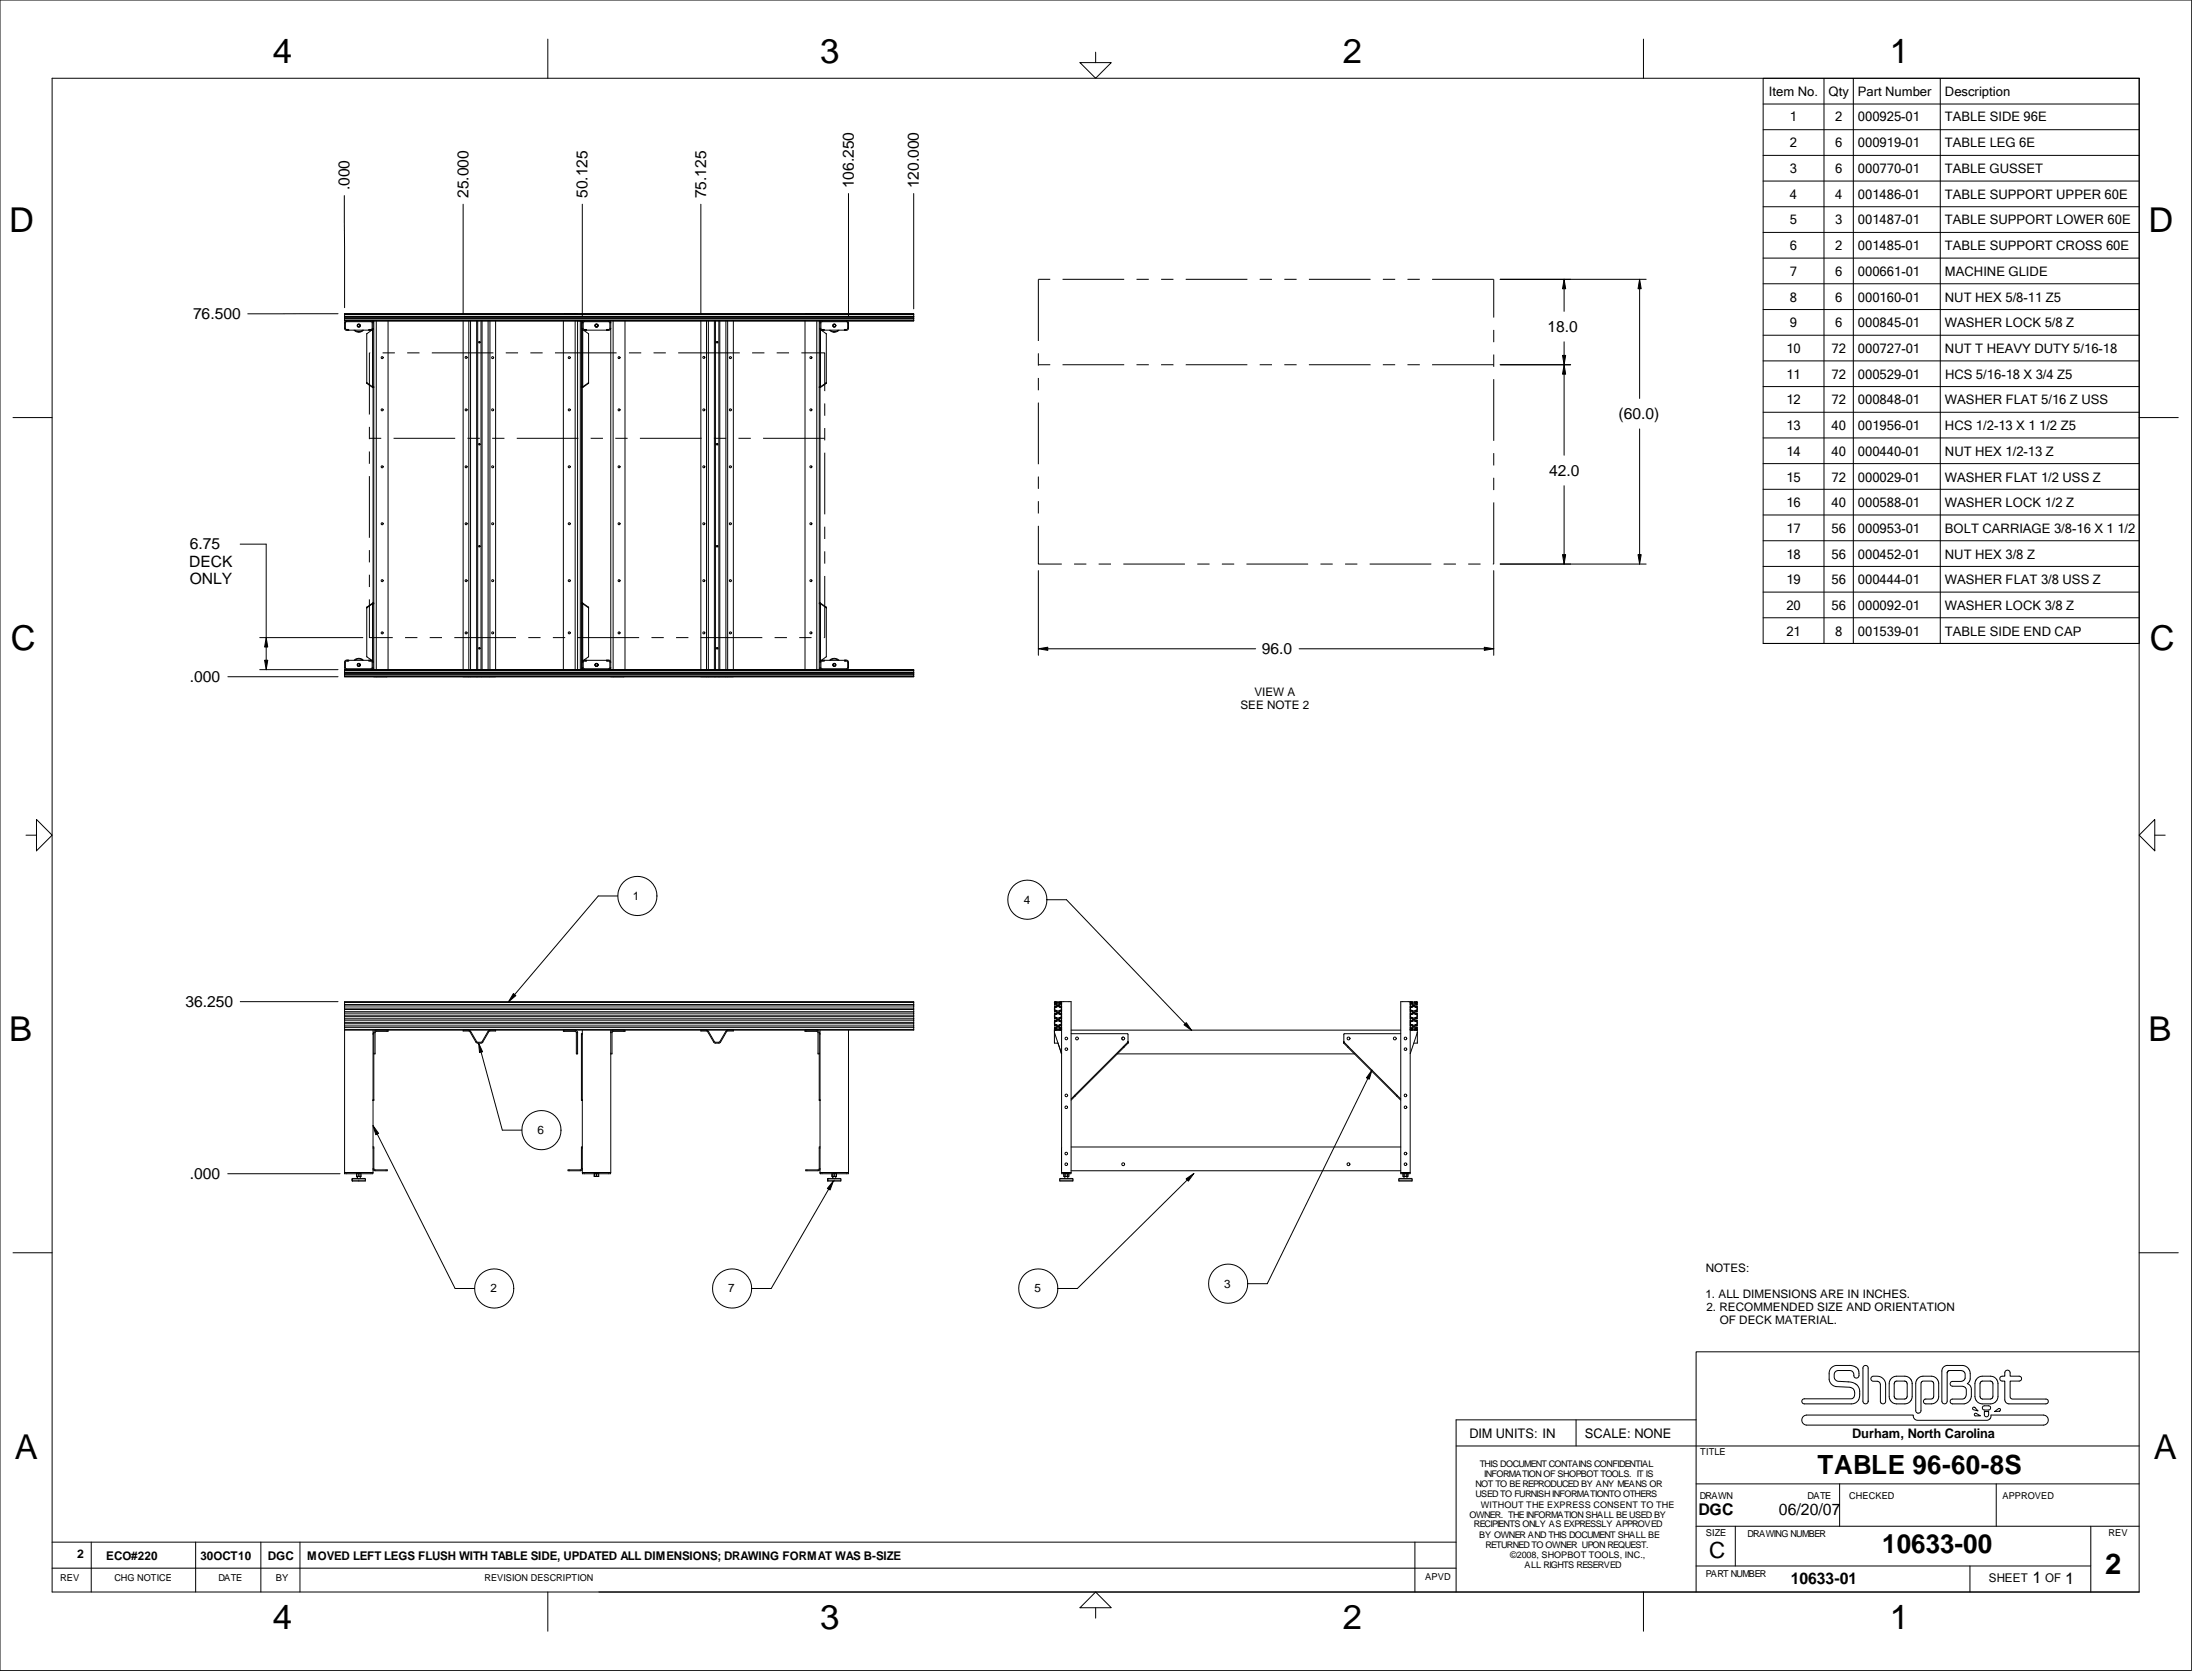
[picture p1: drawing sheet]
<svg xmlns="http://www.w3.org/2000/svg" width="533mm" height="406mm" viewBox="0 0 533 406" stroke-linecap="round" stroke-linejoin="round" font-family="sans-serif">
<g fill="none" stroke="#000" stroke-width=".24">
<path d="M0 0h531.3v404.8h-531.3zM12.6 19h506v366.8h-506zM132.8 9.5v9.5M261.9 15.2h7.5l-3.8 3.8zM265.6 12.6v2.6M398.5 9.5v9.5M427.5 19h91.2v136.9h-91.2zM442.2 19v136.9M449.3 19v136.9M470.4 19v136.9M427.5 31.4h91.2M427.5 37.7h91.2"/>
<path d="M427.5 25.2h91.2M83.5 47.4v27.2M112.3 49.5v26.7M141.2 49.5v27.2M169.9 49.5v26.7M205.7 46.9v29.8M221.5 46.9v27.9M427.5 43.9h91.2M427.5 50.1h91.2M427.5 56.3h91.2M82 76l-21.9 .1M83.5 77.6h138"/>
<path d="M83.5 77.1h138M83.5 76.2h138M83.5 76.7l138 .1M83.5 76h138v1.8h-138zM83.5 76.7h138M84 77.8l-.5 .3v1.6l.4 .3 .6 .1v-.3h-.6l-.2-.2v-1.3l.3-.3h6l.2 .3v1.3l-.1 .2h-.7v.3l.8-.1 .2-.4M84.3 79.8v.3M89.7 79.8v.3M89.9 77.8l.4 .1 .1 .4M90.3 79.9h.1M90.3 79.9v14M90.4 79.8h.1"/>
<path d="M90.4 79.8l-.1 .1M90.4 77.8v16.1M90.4 77.9h.2M90.4 79.6v.2M90.6 77.8v84.5M91.2 77.8v84.5M94.1 77.8v84.5M112.3 77.8v84.5M113.7 77.8v84.5M114.1 77.8v84.5M115.6 77.8v84.5M115.8 77.8v84.5"/>
<path d="M116.6 77.8v84.5M116.9 77.8v84.5M118.3 77.8v84.5M118.8 77.8v84.5M120.2 77.8v84.5M136.6 77.8v84.5M139.4 77.8v84.5M140 77.8v84.5M140.7 77.8v84.5M141 77.8v84.5M141 77.9h.2M141.2 79.6v.2"/>
<path d="M141.2 77.8v16.1M141.2 79.8h.1M141.2 79.8l.1 .1M141.3 79.9v14M141.3 79.9h.1M141.7 77.8l-.4 .1-.1 .4M141.9 79.8v.3M144.3 78.9a.36 .36 0 0 1 .3-.4 .36 .36 0 0 1 .4 .4M144.3 78.9a.36 .36 0 0 0 .3 .4 .36 .36 0 0 0 .4-.4M144.3 78.9h.1M144.4 78.9l.2-.3 .3 .3M144.9 78.9h.1"/>
<path d="M144.9 78.9l-.3 .3-.2-.3M147.4 79.8v.3M147.6 77.8l.3 .1 .2 .4M148.1 79.6l-.3 .4-.7 .1v-.3h.6l.2-.2v-1.4l-.3-.2h-5.9l-.3 .2v1.4l.2 .2h.6v.3l-.8-.1-.2-.4M148.1 77.8v84.5M148.7 77.8v84.5M151.5 77.8v84.5M169.9 77.8v84.5M171.3 77.8v84.5M171.7 77.8v84.5M173.2 77.8v84.5M173.5 77.8v84.5"/>
<path d="M174.3 77.8v84.5M174.5 77.8v84.5M176 77.8v84.5M176.4 77.8v84.5M177.8 77.8v84.5M195.2 77.8v84.5M198 77.8v84.5M198.6 77.8v84.5M198.6 77.9h.2M198.8 79.6l.1 .2M198.8 77.8v16.1M198.9 79.8v.1"/>
<path d="M198.9 79.8h.1M198.9 79.9h.1M198.9 79.9v14M199.3 77.8l-.3 .1-.2 .4M199.5 79.8v.3M205 79.8v.3M205.2 77.8l.4 .1 .1 .4v1.4l-.3 .3-.7 .1v-.3h.7l.1-.2v-1.3l-.3-.3h-6l-.2 .2v1.4l.2 .2h.6v.3l-.7-.1-.3-.4M221.5 77l-138 .1M363.7 67.7h35.4M379.2 67.7l.4 2.3h-.8zM379.2 70v5.5M397.5 67.7l.4 2.3h-.7z"/>
<path d="M397.5 70v26.6M427.5 62.5h91.2M427.5 68.8h91.2M427.5 75h91.2M84.5 80h4.9M85.8 80a1.61 1.61 0 0 0 2.3 0M87.9 80l-.9 .4-1-.4M88.9 92.7l.1 .1M89 92.8l1.4 1M89 92.9l1.3 1M89 92.8v.1M90.1 80l-1.2 .9 .1 12"/>
<path d="M90.3 93.9h.3M90.4 93.8v.1M90.4 93.8h.1M90.4 93.9h.2M90.4 93.9v52.2M90.4 93.7h.2M90.5 93.9h.1M141 93.7h.2M141.2 93.9h-.1M141.2 93.9v52.2M141.2 93.8v.1M141.2 93.8h.1"/>
<path d="M141.2 93.8l-.2 .1h.1M141.3 93.9h-.2M141.5 80l1.2 .9v12M142.2 80h4.9M142.7 92.9l-1.4 1M142.7 92.7l-1.5 1.1M142.7 92.9h.1M198.6 93.7h.2M198.8 93.9h-.1M198.8 93.9v52.2M198.9 93.8l-.1 .1M198.9 93.8h-.1"/>
<path d="M198.9 93.9h-.2M199.1 80l1.2 .9v12M199.8 80h4.9M200.3 92.9l-1.4 1M200.3 92.7l-1.4 1.1M200.3 92.9h.1M201.1 80a1.61 1.61 0 0 0 2.3 0M203.2 80l-.9 .4-1-.4M363.7 88.4h17.1M378.8 86.1h.8l-.4 2.3zM379.2 88.4l.4 2.3h-.8zM379.2 82.8v3.3"/>
<path d="M379.2 90.7v19.6M427.5 93.7h91.2M427.5 81.2h91.2M427.5 87.5h91.2M427.5 99.9h91.2M3.2 101.2h9.4M379.2 117.7v16.7M397.5 103.9v30.5M427.5 106.1h91.2M427.5 112.4h91.2M427.5 118.6h91.2M518.6 101.2h9.5"/>
<path d="M58.2 131.9h6.3v22.6l-.3 2.3h.7l-.4-2.3M251.8 138.3v20.5M362.2 138.3v20.5M363.7 136.7h35.4M378.8 134.4h.8l-.4 2.3zM397.2 134.4h.7l-.4 2.3zM427.5 124.8h91.2M427.5 131h91.2M427.5 137.3h91.2M63 154.5h25M64.2 160h.7l-.4 2.3zM64.5 156.8v3.2"/>
<path d="M84.3 160v.2M89 147.3h-.1M89 147.1l-.1 12.1 1.2 .8M89 147.1v.2M89.7 160v.2M90.3 146.2v14M90.3 146.2l-1.3 .9M90.4 146.2l-1.4 1.1M90.4 146.2h.1M90.4 146.2v16.1M90.4 146.3h.2M90.6 146.1l-.2 .1"/>
<path d="M90.6 146.1l-.3 .1M90.6 146.1l-.1 .1M141 146.3h.2M141.1 146.1l.2 .1M141.1 146.1l-.1 .1h.2M141.1 146.1v.1M141.2 146.2l1.5 1.1M141.2 146.2v16.1M141.3 146.2l1.4 .9M141.3 146.2v14M141.9 160v.2M142.7 147.1v.1"/>
<path d="M142.7 147.1v12.1l-1.2 .8M147.4 160v.2M198.6 146.3h.2M198.7 146.1l.2 .1M198.7 146.1l.1 .1M198.8 146.2v16.1M198.8 146.2h.1M198.9 146.2l1.4 1.1M198.9 146.2l1.4 .9M198.9 146.2v14M199.5 160v.2M200.3 147.1v.1"/>
<path d="M200.3 147.1v12.1l-1.2 .8M205 160v.2M251.8 157.2l2.2-.4v.8zM254 157.2h50.4M315 157.2h44.9M359.9 156.8l2.3 .4-2.3 .4zM427.5 143.5h91.2M427.5 149.7h91.2M427.5 155.9h91.2M55.2 164h26.8M63 162.3h19M83.5 163h138"/>
<path d="M83.5 162.5h138M83.5 162.3h138v1.7h-138zM83.5 163.4h138M83.5 162.4h138M83.5 162.9h138M84.5 160h4.9M85.8 160a1.61 1.61 0 0 1 2.3 0M86 160l1-.3 .9 .3M90.3 160.1v.1M90.3 160.2l.1 .2M90.4 161.8l-.1 .3-.4 .2M90.4 160.5l-.2-.5h-.8v.2h.6l.2 .2v1.4l-.2 .3h-6.1l-.2-.3 .1-1.4 .1-.2h.6v-.2h-.6l-.4 .4v1.5l.5 .4"/>
<path d="M90.4 162.1h.2M141 162.1h.2M141.2 160.5l.2-.5h.8v.2h-.6l-.2 .2v1.5l.2 .2h6.1l.2-.2v-1.5l-.2-.2h-.6v-.2h.7l.3 .5M141.2 161.8l.1 .3 .4 .2M141.2 160.3h.1M141.2 160.3v.1M141.3 160.2l-.1 .1M141.3 160.1v.1M142.2 160h4.9M144.3 161.1a.36 .36 0 0 1 .3-.3 .36 .36 0 0 1 .4 .3M144.3 161.1v.2a.36 .36 0 0 0 .4 .2 .36 .36 0 0 0 .3-.4M144.3 161.1h.1"/>
<path d="M144.4 161.1l.2 .3 .3-.3M144.4 161.1l.2-.2 .3 .2M144.9 161.1h.1M148.1 161.8l-.2 .3-.3 .2M198.6 162.1h.2M198.8 161.8l.2 .3 .3 .2M198.8 160.5l.3-.5h.7v.2h-.6l-.2 .2v1.5l.2 .2h6.1l.2-.3v-1.4l-.2-.2h-.6v-.2h.7l.3 .4v1.4l-.2 .4-.3 .1M198.9 160.2l-.1 .2M198.9 160.1v.1M199.8 160h4.9M201.1 160a1.61 1.61 0 0 1 2.3 0M201.3 160l1-.3 .9 .3"/>
<path d="M221.5 163.8l-138 .1h138M221.5 163.3h-138M8.8 198.6l3.8 3.8-3.8 3.8zM522.4 198.6v7.6l-3.8-3.8zM6.3 202.4h2.5M149.8 217.1h-4.7l-20.3 23.9M253.8 218h4.8l28.7 30.1M522.4 202.4h2.6M58.3 242.7h23.7M83.5 245.2h138M83.5 246h138M83.5 248.1h138"/>
<path d="M83.5 244.3h138M83.5 249.5h138M83.5 246.9h138M83.5 243.4h138M83.5 249h138M83.5 248.6h138M83.5 246.4h138M83.5 247.2h138M83.5 244.6h138M83.5 249.6h138v-6.9h-138v41.4h6.9v-34.5M83.5 242.9h138M83.5 243.8h138"/>
<path d="M83.5 247.8h138M83.5 245.5h138M90.4 250.5h.2M91.2 249.6l-.4 .2-.2 .4v16.4M94.1 249.6v.3h-3l-.1 .2-.1 5.3h-.3M112.3 249.6v.3h1.6l1.5 2.7 .3 .2h.9l.4-.2 1.6-2.7h1.6v-.3M113.7 249.6l.3 .2 1.8 2.8 1-.1 1.5-2.6 .5-.3M116 252.8l1 2.1-.7 .2zM116.6 255l5.2 18.9h4.7M124.5 240.8l.6 .5-1.8 1.5zM136.6 249.6v.3h2.9l.2 .2v5.3h.3v-5.2l-.2-.4-.4-.2M141.2 250.5h-.2v16.1"/>
<path d="M141.2 249.6v34.5h6.9v-34.5M148.7 249.6l-.5 .3-.1 .3M151.5 249.6v.3l-3.1 .2v5.3h-.3M169.9 249.6v.3h1.6l1.6 2.7 .3 .2h1l.2-.2 1.6-2.7h1.6v-.3M171.3 249.6l.4 .3 1.7 2.7 1.1-.1 1.5-2.7 .4-.2M195.2 249.6v.3h2.9l.2 .2v5.3h.3M198 249.6l.4 .2 .2 .4v16.4M198.6 250.5h.2M198.8 249.6v34.5h6.9M205.7 249.6v34.8h-6.8v-.3M255.7 250.2l1.7 5.1M255.7 249.5h.1"/>
<path d="M255.7 249.5l.1 .1M255.7 242.8h.3v.3h-.2zM255.7 249.3h.3v.3h-.2zM255.8 245.9l.6-.2 .8 .2 .1 .6-.5 .2-1-.2zM255.8 244.1l.5-.2 .9 .2 .1 .7-.6 .2-.9-.2zM255.8 247.6l.5-.2 .9 .2 .1 .6-.6 .3-.9-.2zM255.8 247.2l.1 .1M255.8 243.4h.1M255.8 247.2l-.1 .1v1.3l.3-.2 .2 .6-.4 .2 .1-.2h-.2v.5M255.9 243.4l-.1-.2 .4 .2-.1 .6-.2 .1v-.3h-.2v1.3h.2v-.2l.3 .2-.2 .6-.3-.2v1.4h.2l-.1-.3 .4 .2v.5l-.3 .2v-.2M256.1 249.4h.1M256.1 249.4l.2 .1v.1"/>
<path d="M256.9 249.4l-.1-.3h-.5l-.2 .3M256.9 249.4h.1M256.9 249.4h-.2l.1 .2M257 242.8h.3v.3h-.3zM257 249.3h.3v.3h-.3zM257.2 242.7l-.5 .1 .2 .1-.1 .4-.7-.2v-.2l.2 .1v-.2h-.6v.6h.1M257.2 242.7h.1M257.3 242.7l.1 .2M257.4 246.8l-.2 .1 .1-.2-.2-.1-.2 .2 .1 .7 .3-.1-.1-.2 .2 .1M257.4 249.6h-1.7v3.2h.8M257.4 243.4h-.2v-.2h-.2l-.1 .6 .2 .3 .1-.3h.2M257.4 245.1l-.2 .1-.1-.3-.2 .2 .1 .6h.2v-.2l.2 .1"/>
<path d="M257.4 248.6h-.2l-.1-.3-.2 .3 .1 .6h.2v-.2h.2M257.4 249.5l-.1 .1M259.7 249.6h79.9M259.7 250.5h13.7l.1 1.9M270.9 255.4h57.5M272.3 251.3l-.3 .4 .3 .3M273.4 252.6l.1 .2M273.4 252.6l-13.7 13.7M273.4 252.5h.1M273.5 252.5l-.1 .1M273.5 252.5l.1 .1M273.5 252.4v.2"/>
<path d="M273.5 252.4l-.1 .1M273.5 252.8l-13.8 13.8M273.6 252.6l-.1 .2M287.1 248.3l.5-.5 1.3 1.9zM325.8 252.6v.2M325.8 252.8l13.8 13.8M325.8 252.4v.2M325.8 252.4l.1 .1M325.9 252.5v.1M325.9 252.5l-.1 .1M325.9 252.6l13.7 13.7M325.9 252.6l-.1 .2"/>
<path d="M332.6 259.3l-.6 2.2-.7-.3zM339.6 250.5h-13.7l-.1 1.9M341.9 244.6v.6l.3-.3 .2 .3-.1 .5-.4-.2v.5M341.9 248.1v.5h.2v-.3l.3 .3-.1 .6-.4-.2 .1 .6M341.9 249.6h1.7v3.2h-.8M341.9 242.9l.1-.2 .6 .1v.1h-.2l-.1 .2 .3 .2 .6-.2v-.2h-.3l.1-.1 .5-.1 .1 .2v.5h-.1v-.2l-.4 .2 .1 .6 .3 .1v-.3h.1v.5v.9h-.1v-.3h-.2l-.2 .7 .4 .2v-.3h.1v.5v.9h-.1v-.3l-.4 .2 .2 .7h.2v-.3h.1v1.4h-.1v-.3l-.2 .1-.2 .6 .4 .2v-.2h.1v.5M341.9 246.4v.5l.3-.3 .2 .3-.1 .6h-.2v-.3h-.2v.6M341.9 242.9v.5l.3-.2 .2 .2-.1 .6-.2 .1v-.3h-.2v.5M342 247.6l.6-.2 .9 .2 .1 .6-.6 .3-.9-.2zM342 249.3h.2l.1 .3h-.3zM342 244.2l.6-.3 .9 .2 .1 .7-1 .2-.6-.2zM342 242.8h.2l.1 .3h-.3z"/>
<path d="M342 245.9l.6-.2 .9 .2 .1 .6-.6 .2-.9-.2zM342.3 249.4l.2-.3h.4l.3 .3M342.3 249.4l.3 .1-.1 .1M342.3 249.4h.1M342.6 245.3h.3l-.1 .2zM342.6 248.7l.3 .1-.1 .1zM342.7 246.9l.2 .3-.3-.1zM342.7 243.5l.2 .2h-.3zM343.2 249.4h.1M343.2 249.4l-.3 .1 .1 .1M343.3 242.8h.2l.1 .3h-.3zM343.3 249.3h.2l.1 .3h-.3z"/>
<path d="M343.6 249.5l-.1 .1M343.6 250.2l-1.7 5.1M343.6 249.5h.1M90.4 266.7h.2M90.4 272.8l1.4 1.9-.7 .3zM90.4 266.6h.2M90.4 278h.2l.1 5.4 .1 .1h3.1v.2h-3l-.3-.1-.2-.4M90.5 266.6l.1 .1M90.6 266.6v.1M91.5 274.8l18.8 37.5h4.8M141 266.6l.1 .1M141.1 266.7h.1"/>
<path d="M141.2 278h-.2v5.3l-.2 .2h-3.1v.2h3l.3-.1 .2-.4M198.6 266.6l.1 .1M198.7 266.7h.1M198.8 278h-.2v5.4l-.2 .1h-3v.2h2.9h.3l.2-.5M257.4 278.2v.1M259.7 278h79.9M331.6 261.4l-24.3 49.7h-4.8M55.2 284.4h27.2M83.6 284.1v.3h6.8v-.3M85.4 286h3.2M85.4 285.6h3l.2 .1v.5h-3.2zM86.4 284.4l1.1 .1v.6h-1.1z"/>
<path d="M86.4 285h.6M86.6 285.1v.5M87 284.5v.5M87.4 285.1v.5M87.5 285h-.5M141.2 284.1v.3h6.8v-.3M144.1 285h.1M144.1 284.5l1.1-.1v.7h-1.1zM144.6 284.5v.5M144.6 285h-.5M145.2 285h-.6M200.9 288.2l-13.9 24.1h-4.8"/>
<path d="M201.7 284.4l1.1 .1v.6h-1.1zM201.9 285.1v.5M202.1 286.2l-.8 2.2-.7-.4zM202.3 285h-.6M202.3 284.5v.5M202.6 285.1v.5M202.8 285h-.5M203.9 286v.2h-3.2l.1-.6h2.9l.2 .4h-3.2M257.4 283.7h.1M257.4 284.1v.3h2.3v-41.7h-2.3v41.4h2.3M257.9 284.5v.5M258 284.4l-.1 .1"/>
<path d="M258.2 285.1v.5M258.2 285h-.3M258.2 284.5h-.3M258.2 284.5v.5M258.8 285h-.6M258.8 284.5h-.6M258.8 284.5v.5M258.9 285.1v.5M259.1 284.4l.1 .1M259.2 284.5v.5M259.2 284.5h-.4M259.2 285h-1.3"/>
<path d="M259.2 285h-.4M259.7 283.7h79.9M260.1 286v.2h-3.1l.1-.6h2.9l.1 .4h-3.2M287.6 285.7l1.9-1.3-1.4 1.8zM287.8 286l-26.6 26.3h-4.7M339.2 286v.2h3.1l-.1-.6h-2.9l-.1 .4h3.2M340.1 285h1.3M340.1 284.5v.5M340.2 284.4l-.1 .1M340.4 285.1v.5M340.4 284.5h.7M340.4 284.5v.5"/>
<path d="M340.4 285h-.3M340.4 284.5h-.3M341.1 285h-.7M341.1 284.5v.5M341.1 285h.3M341.1 285.1v.5M341.3 284.4l.1 .1M341.4 284.5h-.3M341.4 284.5v.5M341.9 284.1v.3h-2.3v-41.7h2.3v41.4h-2.3M3.2 303.6h9.4M518.6 303.6h9.5"/>
<path d="M444 331.5l1.2-.6h3.5l.8 .2 .9 .6 .3 .6v1.1l-.5 .5-.6-.2-.3-1.1-.7-.5-3.3 .1-.5 .5-.1 1.1 .2 .5 .7 .4 3.1 .2 1.5 .7 .5 .7 .2 .7v1.4l-.4 1-.6 .6-.8 .2-12-.1-.2-.6 .5-.5h11.5l.5-.3 .2-.5 .1-.8-.2-.6-.4-.4-.7-.2-3.3-.2-.7-.2-.5-.6-.4-.7v-1.9zM451.9 331l.6-.1 .4 .5v8.3l-.5 .5-.5-.1-.2-.4v-8.3zM453.7 333.7l.5-.2 1.6 .1 .7 .4 .5 .7 .2 .7v4.3l-.4 .4h-.5l-.4-.3-.1-4.6-.5-.4-1.5-.2-.2-.4zM458.5 334.1l.6-.4 .7-.2h2.4l1 .6 .4 1v3.5l-.2 .7-.5 .6-1 .3h-2.2l-.7-.2-.5-.4-.5-1v-3.5zM459.5 334.9l.3-.2h2.1l.4 .3 .1 3.4-.3 .6h-2.2l-.5-.3-.1-3.4zM464.9 334.1l1-.6h2.8l.9 .6 .4 1v3.5l-.2 .7-.5 .6-.6 .2-1.8 .1-.5-.4 .2-.6 1.7-.2 .5-.4v-3.4l-.5-.5h-2.1l-.4 .3v6.9l-.3 .4-.4 .2-.4-.2-.2-.4v-6.8zM471.2 331.3l.8-.4h3.9l.9 .3 .6 .6 .3 .8v1.7l-.4 .7a.23 .23 0 0 0-.2 .3 .23 .23 0 0 0 .3 .2l.4 .4 .2 .6v1.9l-.5 1.1-.7 .5-.6 .2-3.1-.1-.3-.6 .4-.5h2.8l.7-.7v-1.6l-.3-.5-.6-.3h-2.6l-.4-.5 .1-.4 .3-.2h2.2l.6-.2 .4-.5 .1-1.1-.2-.5-.7-.4-3.2 .1-.3 .4v7.1l-.4 .5-.7-.1-.2-.5v-7.4zM472.7 332.1l-.4 .2-.2 .4M479.3 334.1l1-.6h2.4l.6 .2 .7 .5 .4 1v3.4l-.2 .7-.5 .5-.8 .4h-2.4l-.7-.2-.5-.4-.5-1.1v-3.3zM480.3 334.9l.3-.2h2.1l.4 .3 .1 3.5-.3 .4-2.2 .1-.6-.3v-3.4zM486.2 332.3l.6-.3 .5 .3 .1 1.2h2.3l.4 .5v.4l-.4 .3h-2.3v3.9l.2 .3 8.6 .1 .4 .4-.1 .5-.4 .3h-9.1l-.5-.2-.4-.7v-4.6h-.8l-.4-.5 .2-.6 1-.1zM518.6 327.6h-107.4v58.2"/>
<path d="M353 350.4h165.6M382.1 344.1v6.3M411.2 344.1h-58.2v41.7M411.2 359.6h107.4M437.2 343.3l.8-.4h25.9l.2 .9 .7 .4h17l.7-.4 .2-.9h12.7a1.22 1.22 0 0 1 1.2 1.2 1.22 1.22 0 0 1-1.2 1.3h-57.4a1.22 1.22 0 0 1-1.1-.8 1.22 1.22 0 0 1 .3-1.3zM446 359.6v10.3M478.3 341.1h.5l.8 .8-1.2-.3-.1-.2zM478.8 342.6l.3-.1 1.1 .6h-1.3l-.2-.2zM480.7 340.8l.3-.1h1.3l.3 .5-.3 .5h-1.3l-.4-.4zM481.1 342.1h1.1v.8l-.3 .4-.7-.2zM483.6 342.1l.9-.7 .5 .1-.2 .5zM484 359.6v10.3"/>
<path d="M12.6 373.7h340.4M22.1 373.7v12.1M47.4 373.7v12.1M63.2 373.7v12.1M72.7 373.7v12.1M343 373.7v12.1M411.2 369.9h107.4M411.2 379.5h95.7M420.7 369.9v9.6M477.6 379.5v6.3M506.9 369.9v15.9M12.6 380h340.4"/>
<path d="M132.8 385.8v9.5M265.6 389.6v2.5M265.6 385.8l3.8 3.8h-7.5zM398.5 385.8v9.5"/>
<circle cx="87" cy="78.9" r=".39"/>
<circle cx="87" cy="78.9" r=".29"/>
<circle cx="87" cy="78.9" r=".37"/>
<circle cx="144.6" cy="78.9" r=".39"/>
<circle cx="202.3" cy="78.9" r=".36"/>
<circle cx="202.3" cy="78.9" r=".29"/>
<circle cx="202.3" cy="78.9" r=".39"/>
<circle cx="92.6" cy="99.3" r=".26"/>
<circle cx="92.6" cy="86.7" r=".26"/>
<circle cx="113" cy="99.3" r=".26"/>
<circle cx="113" cy="86.6" r=".25"/>
<circle cx="116.2" cy="82.9" r=".2"/>
<circle cx="119.4" cy="86.7" r=".26"/>
<circle cx="119.4" cy="99.3" r=".26"/>
<circle cx="138" cy="86.7" r=".25"/>
<circle cx="138" cy="99.3" r=".25"/>
<circle cx="150.1" cy="86.7" r=".26"/>
<circle cx="150.1" cy="99.3" r=".26"/>
<circle cx="170.6" cy="99.3" r=".26"/>
<circle cx="170.7" cy="86.6" r=".25"/>
<circle cx="173.9" cy="82.9" r=".2"/>
<circle cx="177.1" cy="86.7" r=".26"/>
<circle cx="177.1" cy="99.3" r=".26"/>
<circle cx="196.6" cy="99.3" r=".25"/>
<circle cx="196.6" cy="86.7" r=".25"/>
<circle cx="92.6" cy="113.1" r=".26"/>
<circle cx="113" cy="113.1" r=".26"/>
<circle cx="116.2" cy="107.7" r=".2"/>
<circle cx="119.4" cy="113.1" r=".26"/>
<circle cx="138" cy="113.1" r=".25"/>
<circle cx="150.1" cy="113.1" r=".26"/>
<circle cx="170.6" cy="113.1" r=".26"/>
<circle cx="173.9" cy="107.7" r=".2"/>
<circle cx="177.1" cy="113.1" r=".26"/>
<circle cx="196.6" cy="113.1" r=".25"/>
<circle cx="92.6" cy="126.9" r=".26"/>
<circle cx="113" cy="126.9" r=".26"/>
<circle cx="116.2" cy="132.4" r=".2"/>
<circle cx="119.4" cy="126.9" r=".26"/>
<circle cx="138" cy="126.9" r=".24"/>
<circle cx="150.1" cy="126.9" r=".26"/>
<circle cx="170.6" cy="126.9" r=".26"/>
<circle cx="173.9" cy="132.4" r=".2"/>
<circle cx="177.1" cy="126.9" r=".26"/>
<circle cx="196.6" cy="126.9" r=".24"/>
<circle cx="92.7" cy="153.4" r=".25"/>
<circle cx="92.7" cy="140.7" r=".25"/>
<circle cx="113" cy="153.4" r=".25"/>
<circle cx="113" cy="140.7" r=".25"/>
<circle cx="116.2" cy="157.1" r=".2"/>
<circle cx="119.4" cy="153.4" r=".25"/>
<circle cx="119.4" cy="140.7" r=".25"/>
<circle cx="138" cy="153.4" r=".25"/>
<circle cx="138" cy="140.7" r=".24"/>
<circle cx="150.1" cy="140.7" r=".25"/>
<circle cx="150.1" cy="153.4" r=".25"/>
<circle cx="170.7" cy="140.7" r=".25"/>
<circle cx="170.7" cy="153.4" r=".25"/>
<circle cx="173.9" cy="157.1" r=".2"/>
<circle cx="177.1" cy="153.4" r=".25"/>
<circle cx="177.1" cy="140.7" r=".25"/>
<circle cx="196.6" cy="153.4" r=".25"/>
<circle cx="196.6" cy="140.7" r=".24"/>
<circle cx="87" cy="161.1" r=".4"/>
<circle cx="87" cy="161.1" r=".28"/>
<circle cx="87" cy="161.1" r=".36"/>
<circle cx="144.6" cy="161.1" r=".4"/>
<circle cx="202.3" cy="161.1" r=".4"/>
<circle cx="202.3" cy="161.1" r=".35"/>
<circle cx="202.3" cy="161.1" r=".28"/>
<circle cx="154.5" cy="217.1" r="4.7"/>
<circle cx="249.1" cy="218" r="4.7"/>
<circle cx="256.5" cy="243.6" r=".14"/>
<circle cx="256.5" cy="245.3" r=".14"/>
<circle cx="256.5" cy="248.8" r=".14"/>
<circle cx="256.5" cy="247.1" r=".14"/>
<circle cx="258.5" cy="251.7" r=".33"/>
<circle cx="258.5" cy="254.3" r=".32"/>
<circle cx="261.1" cy="251.7" r=".35"/>
<circle cx="272.3" cy="251.7" r=".35"/>
<circle cx="327" cy="251.7" r=".36"/>
<circle cx="338.2" cy="251.7" r=".36"/>
<circle cx="340.8" cy="251.7" r=".33"/>
<circle cx="340.8" cy="254.3" r=".32"/>
<circle cx="131.3" cy="273.9" r="4.7"/>
<circle cx="258.5" cy="268.3" r=".33"/>
<circle cx="258.5" cy="279.5" r=".32"/>
<circle cx="258.5" cy="265.5" r=".33"/>
<circle cx="340.8" cy="265.5" r=".33"/>
<circle cx="340.8" cy="268.3" r=".33"/>
<circle cx="340.8" cy="279.5" r=".32"/>
<circle cx="258.5" cy="282.1" r=".33"/>
<circle cx="272.3" cy="282.1" r=".35"/>
<circle cx="326.9" cy="282.1" r=".35"/>
<circle cx="340.8" cy="282.1" r=".33"/>
<circle cx="119.8" cy="312.3" r="4.7"/>
<circle cx="177.5" cy="312.3" r="4.7"/>
<circle cx="251.7" cy="312.3" r="4.7"/>
<circle cx="297.8" cy="311.1" r="4.7"/>
</g>
<g fill="#000">
<path d="M378.9 67.7h.7v2.3h-.7zM397.2 67.7h.7v2.3h-.7zM378.8 86.1h.8v2.3h-.8zM378.9 88.4h.7v2.3h-.7zM378.8 134.4h.8v2.3h-.8zM397.2 134.4h.7v2.3h-.7zM64.2 160h.7v2.3h-.7zM64.2 154.5h.7v2.3h-.7zM251.8 156.9h2.2v.7h-2.2zM359.9 156.9h2.3v.7h-2.3zM116.1 252.9h.9v2.2h-.9zM123.3 240.8h1.8v2h-1.8z"/>
<path d="M287.1 247.8h1.8v1.9h-1.8zM331.3 259.4h1.3v2.1h-1.3zM90.5 272.8h1.3v2.2h-1.3zM200.6 286.3h1.5v2.1h-1.5zM287.6 284.4h1.9v1.8h-1.9z"/>
</g>
<path d="M251.8 67.7v69h110.4M362.2 67.7h-110.4M89.6 85.5v69h110.4M362.2 88.4h-110.4M200 106.2h-110.4M362.2 136.7v-69M200 154.5v-69h-110.4" fill="none" stroke="#000" stroke-width=".24" stroke-dasharray="14.9 3 3 3 3 3" stroke-linecap="butt"/>
<g font-size="8.3">
<text x="66.2" y="15.2">4</text>
<text x="198.8" y="15.2">3</text>
<text x="325.5" y="15.2">2</text>
<text x="458.2" y="15.2">1</text>
<text x="2.2" y="56.3">D</text>
<text x="520.9" y="56.3">D</text>
<text x="2.6" y="157.5">C</text>
<text x="521.3" y="157.5">C</text>
<text x="2.2" y="252.4">B</text>
<text x="520.9" y="252.4">B</text>
<text x="3.6" y="353.6">A</text>
<text x="522.2" y="353.6">A</text>
<text x="66.2" y="394.7">4</text>
<text x="198.8" y="394.7">3</text>
<text x="325.5" y="394.7">2</text>
<text x="458.2" y="394.7">1</text>
</g>
<text font-size="7" x="510.4" y="381.5">2</text>
<g font-size="6.4">
<text x="440.7" y="357.1">TABLE 96-60-8S</text>
<text x="456.4" y="376.4">10633-00</text>
</g>
<text font-size="5.4" x="414.4" y="377.5">C</text>
<g font-size="3.9">
<text x="411.8" y="367.2">DGC</text>
<text x="431.3" y="367.2">06/20/07</text>
<text x="434.2" y="383.9">10633-01</text>
<text x="492.8" y="383.7">1</text>
<text x="500.7" y="383.8">1</text>
</g>
<g font-size="3.8">
<text x="84.8" y="46.1" transform="rotate(-90 84.8 46.1)">.000</text>
<text x="113.6" y="48" transform="rotate(-90 113.6 48)">25.000</text>
<text x="207" y="45.7" transform="rotate(-90 207 45.7)">106.250</text>
<text x="222.8" y="45.7" transform="rotate(-90 222.8 45.7)">120.000</text>
<text x="142.5" y="48" transform="rotate(-90 142.5 48)">50.125</text>
<text x="171.2" y="48" transform="rotate(-90 171.2 48)">75.125</text>
<text x="46.8" y="77.3">76.500</text>
<text x="375.2" y="80.4">18.0</text>
<text x="392.5" y="101.5">(60.0)</text>
<text x="375.6" y="115.3">42.0</text>
<text x="45.9" y="137.4">DECK</text>
<text x="46" y="133.1">6.75</text>
<text x="46" y="141.6">ONLY</text>
<text x="305.9" y="158.5">96.0</text>
<text x="46" y="165.3">.000</text>
<text x="45" y="244">36.250</text>
<text x="46" y="285.7">.000</text>
</g>
<g font-size="3.2">
<text x="428.9" y="23.2">Item No.</text>
<text x="443.3" y="23.2">Qty Part Number</text>
<text x="471.6" y="23.2">Description</text>
<text x="434" y="29.4">1</text>
<text x="444.9" y="29.4">2</text>
<text x="450.4" y="29.4">000925-01</text>
<text x="471.6" y="29.4">TABLE SIDE 96E</text>
<text x="434" y="35.7">2</text>
<text x="444.9" y="35.7">6</text>
<text x="450.4" y="35.7">000919-01</text>
<text x="471.6" y="35.7">TABLE LEG 6E</text>
<text x="434" y="41.9">3</text>
<text x="444.9" y="41.9">6</text>
<text x="450.4" y="41.9">000770-01</text>
<text x="471.5" y="41.9">TABLE GUSSET</text>
<text x="434" y="48.1">4</text>
<text x="444.9" y="48.1">4</text>
<text x="450.4" y="48.1">001486-01</text>
<text x="471.6" y="48.1">TABLE SUPPORT UPPER 60E</text>
<text x="434" y="54.4">5</text>
<text x="444.9" y="54.4">3</text>
<text x="450.4" y="54.4">001487-01</text>
<text x="471.6" y="54.4">TABLE SUPPORT LOWER 60E</text>
<text x="434" y="60.6">6</text>
<text x="444.9" y="60.6">2</text>
<text x="450.4" y="60.6">001485-01</text>
<text x="471.6" y="60.6">TABLE SUPPORT CROSS 60E</text>
<text x="434" y="66.8">7</text>
<text x="444.9" y="66.8">6</text>
<text x="450.4" y="66.8">000661-01</text>
<text x="471.6" y="66.8">MACHINE GLIDE</text>
<text x="434" y="73.1">8</text>
<text x="444.9" y="73.1">6</text>
<text x="450.4" y="73.1">000160-01</text>
<text x="471.6" y="73.1">NUT HEX 5/8-11 Z5</text>
<text x="434" y="79.3">9</text>
<text x="444.9" y="79.3">6</text>
<text x="450.4" y="79.3">000845-01</text>
<text x="471.6" y="79.3">WASHER LOCK 5/8 Z</text>
<text x="433.1" y="85.5">10</text>
<text x="444.1" y="85.5">72</text>
<text x="450.4" y="85.5">000727-01</text>
<text x="471.6" y="85.5">NUT T HEAVY DUTY 5/16-18</text>
<text x="433.1" y="91.8">11</text>
<text x="444.1" y="91.8">72</text>
<text x="450.4" y="91.8">000529-01</text>
<text x="471.6" y="91.8">HCS 5/16-18 X 3/4 Z5</text>
<text x="433.1" y="98">12</text>
<text x="444.1" y="98">72</text>
<text x="450.4" y="98">000848-01</text>
<text x="471.6" y="98">WASHER FLAT 5/16 Z USS</text>
<text x="433.1" y="104.2">13</text>
<text x="444.1" y="104.2">40</text>
<text x="450.4" y="104.2">001956-01</text>
<text x="471.6" y="104.2">HCS 1/2-13 X 1 1/2 Z5</text>
<text x="433.1" y="110.4">14</text>
<text x="444.1" y="110.4">40</text>
<text x="450.4" y="110.4">000440-01</text>
<text x="471.6" y="110.4">NUT HEX 1/2-13 Z</text>
<text x="433.1" y="116.7">15</text>
<text x="444.1" y="116.7">72</text>
<text x="450.4" y="116.7">000029-01</text>
<text x="471.6" y="116.7">WASHER FLAT 1/2 USS Z</text>
<text x="433.1" y="122.9">16</text>
<text x="444.1" y="122.9">40</text>
<text x="450.4" y="122.9">000588-01</text>
<text x="471.6" y="122.9">WASHER LOCK 1/2 Z</text>
<text x="433.1" y="129.2">17</text>
<text x="444.1" y="129.2">56</text>
<text x="450.4" y="129.2">000953-01</text>
<text x="471.6" y="129.2">BOLT CARRIAGE 3/8-16 X 1 1/2</text>
<text x="433.1" y="135.4">18</text>
<text x="444.1" y="135.4">56</text>
<text x="450.4" y="135.4">000452-01</text>
<text x="471.6" y="135.4">NUT HEX 3/8 Z</text>
<text x="433.1" y="141.6">19</text>
<text x="444.1" y="141.6">56</text>
<text x="450.4" y="141.6">000444-01</text>
<text x="471.6" y="141.6">WASHER FLAT 3/8 USS Z</text>
<text x="433.1" y="147.9">20</text>
<text x="444.1" y="147.9">56</text>
<text x="450.4" y="147.9">000092-01</text>
<text x="471.6" y="147.9">WASHER LOCK 3/8 Z</text>
<text x="433.1" y="154.1">21</text>
<text x="444.9" y="154.1">8</text>
<text x="450.4" y="154.1">001539-01</text>
<text x="471.6" y="154.1">TABLE SIDE END CAP</text>
<text x="356.3" y="348.6">DIM UNITS: IN</text>
<text x="384.3" y="348.6">SCALE: NONE</text>
<text x="449.1" y="348.5">Durham, North Carolina</text>
</g>
<g font-size="2.9">
<text x="18.7" y="377.6">2</text>
<text x="25.7" y="377.9">ECO#220</text>
<text x="48.6" y="377.9">30OCT10</text>
<text x="65" y="377.9">DGC</text>
<text x="74.4" y="377.9">MOVED LEFT LEGS FLUSH WITH TABLE SIDE, UPDATED ALL DIMENSIONS; DRAWING FORMAT WAS B-SIZE</text>
<text x="482.2" y="383.4">SHEET</text>
<text x="495.9" y="383.4">OF</text>
</g>
<g font-size="2.8">
<text x="300.8" y="171.8">SEE NOTE 2</text>
<text x="304.1" y="168.6">VIEW A</text>
<text x="153.4" y="218.1">1</text>
<text x="248.2" y="219">4</text>
<text x="130.3" y="274.8">6</text>
<text x="413.6" y="308.3">NOTES:</text>
<text x="118.9" y="313.2">2</text>
<text x="176.6" y="313.2">7</text>
<text x="250.8" y="313.2">5</text>
<text x="296.8" y="312">3</text>
<text x="413.5" y="314.6">1. ALL DIMENSIONS ARE IN INCHES.</text>
<text x="413.7" y="317.8">2. RECOMMENDED SIZE AND ORIENTATION</text>
<text x="417" y="321">OF DECK MATERIAL.</text>
</g>
<g font-size="2.3">
<text x="412.2" y="352.7">TITLE</text>
<text x="412.1" y="363.3">DRAWN</text>
<text x="438.3" y="363.3">DATE</text>
<text x="448.4" y="363.3">CHECKED</text>
<text x="485.5" y="363.2">APPROVED</text>
<text x="413.6" y="372.3">SIZE</text>
<text x="423.7" y="372.5">DRAWING NUMBER</text>
<text x="511.2" y="372.3">REV</text>
<text x="14.6" y="383.1">REV</text>
<text x="27.7" y="383.1">CHG NOTICE</text>
<text x="53" y="383.1">DATE</text>
<text x="66.9" y="383.1">BY</text>
<text x="117.5" y="383.1">REVISION DESCRIPTION</text>
<text x="345.5" y="382.9">APVD</text>
<text x="413.6" y="382.1">PART NUMBER</text>
</g>
<g font-size="2.2">
<text x="358.8" y="355.4">THIS DOCUMENT CONTAINS CONFIDENTIAL</text>
<text x="359.9" y="357.9">INFORMATION OF SHOPBOT TOOLS. IT IS</text>
<text x="357.8" y="360.3">NOT TO BE REPRODUCED BY ANY MEANS OR</text>
<text x="357.8" y="362.8">USED TO FURNISH INFORMATIONTO OTHERS</text>
<text x="359.1" y="365.4">WITHOUT THE EXPRESS CONSENT TO THE</text>
<text x="356.3" y="367.7">OWNER. THE INFORMATION SHALL BE USED BY</text>
<text x="357.4" y="370.2">RECIPIENTS ONLY AS EXPRESSLY APPROVED</text>
<text x="358.7" y="372.7">BY OWNER AND THIS DOCUMENT SHALL BE</text>
<text x="360.2" y="375.2">RETURNED TO OWNER UPON REQUEST.</text>
<text x="366.2" y="377.6">©2008, SHOPBOT TOOLS, INC.,</text>
<text x="369.7" y="380.1">ALL RIGHTS RESERVED</text>
</g>
</svg>
